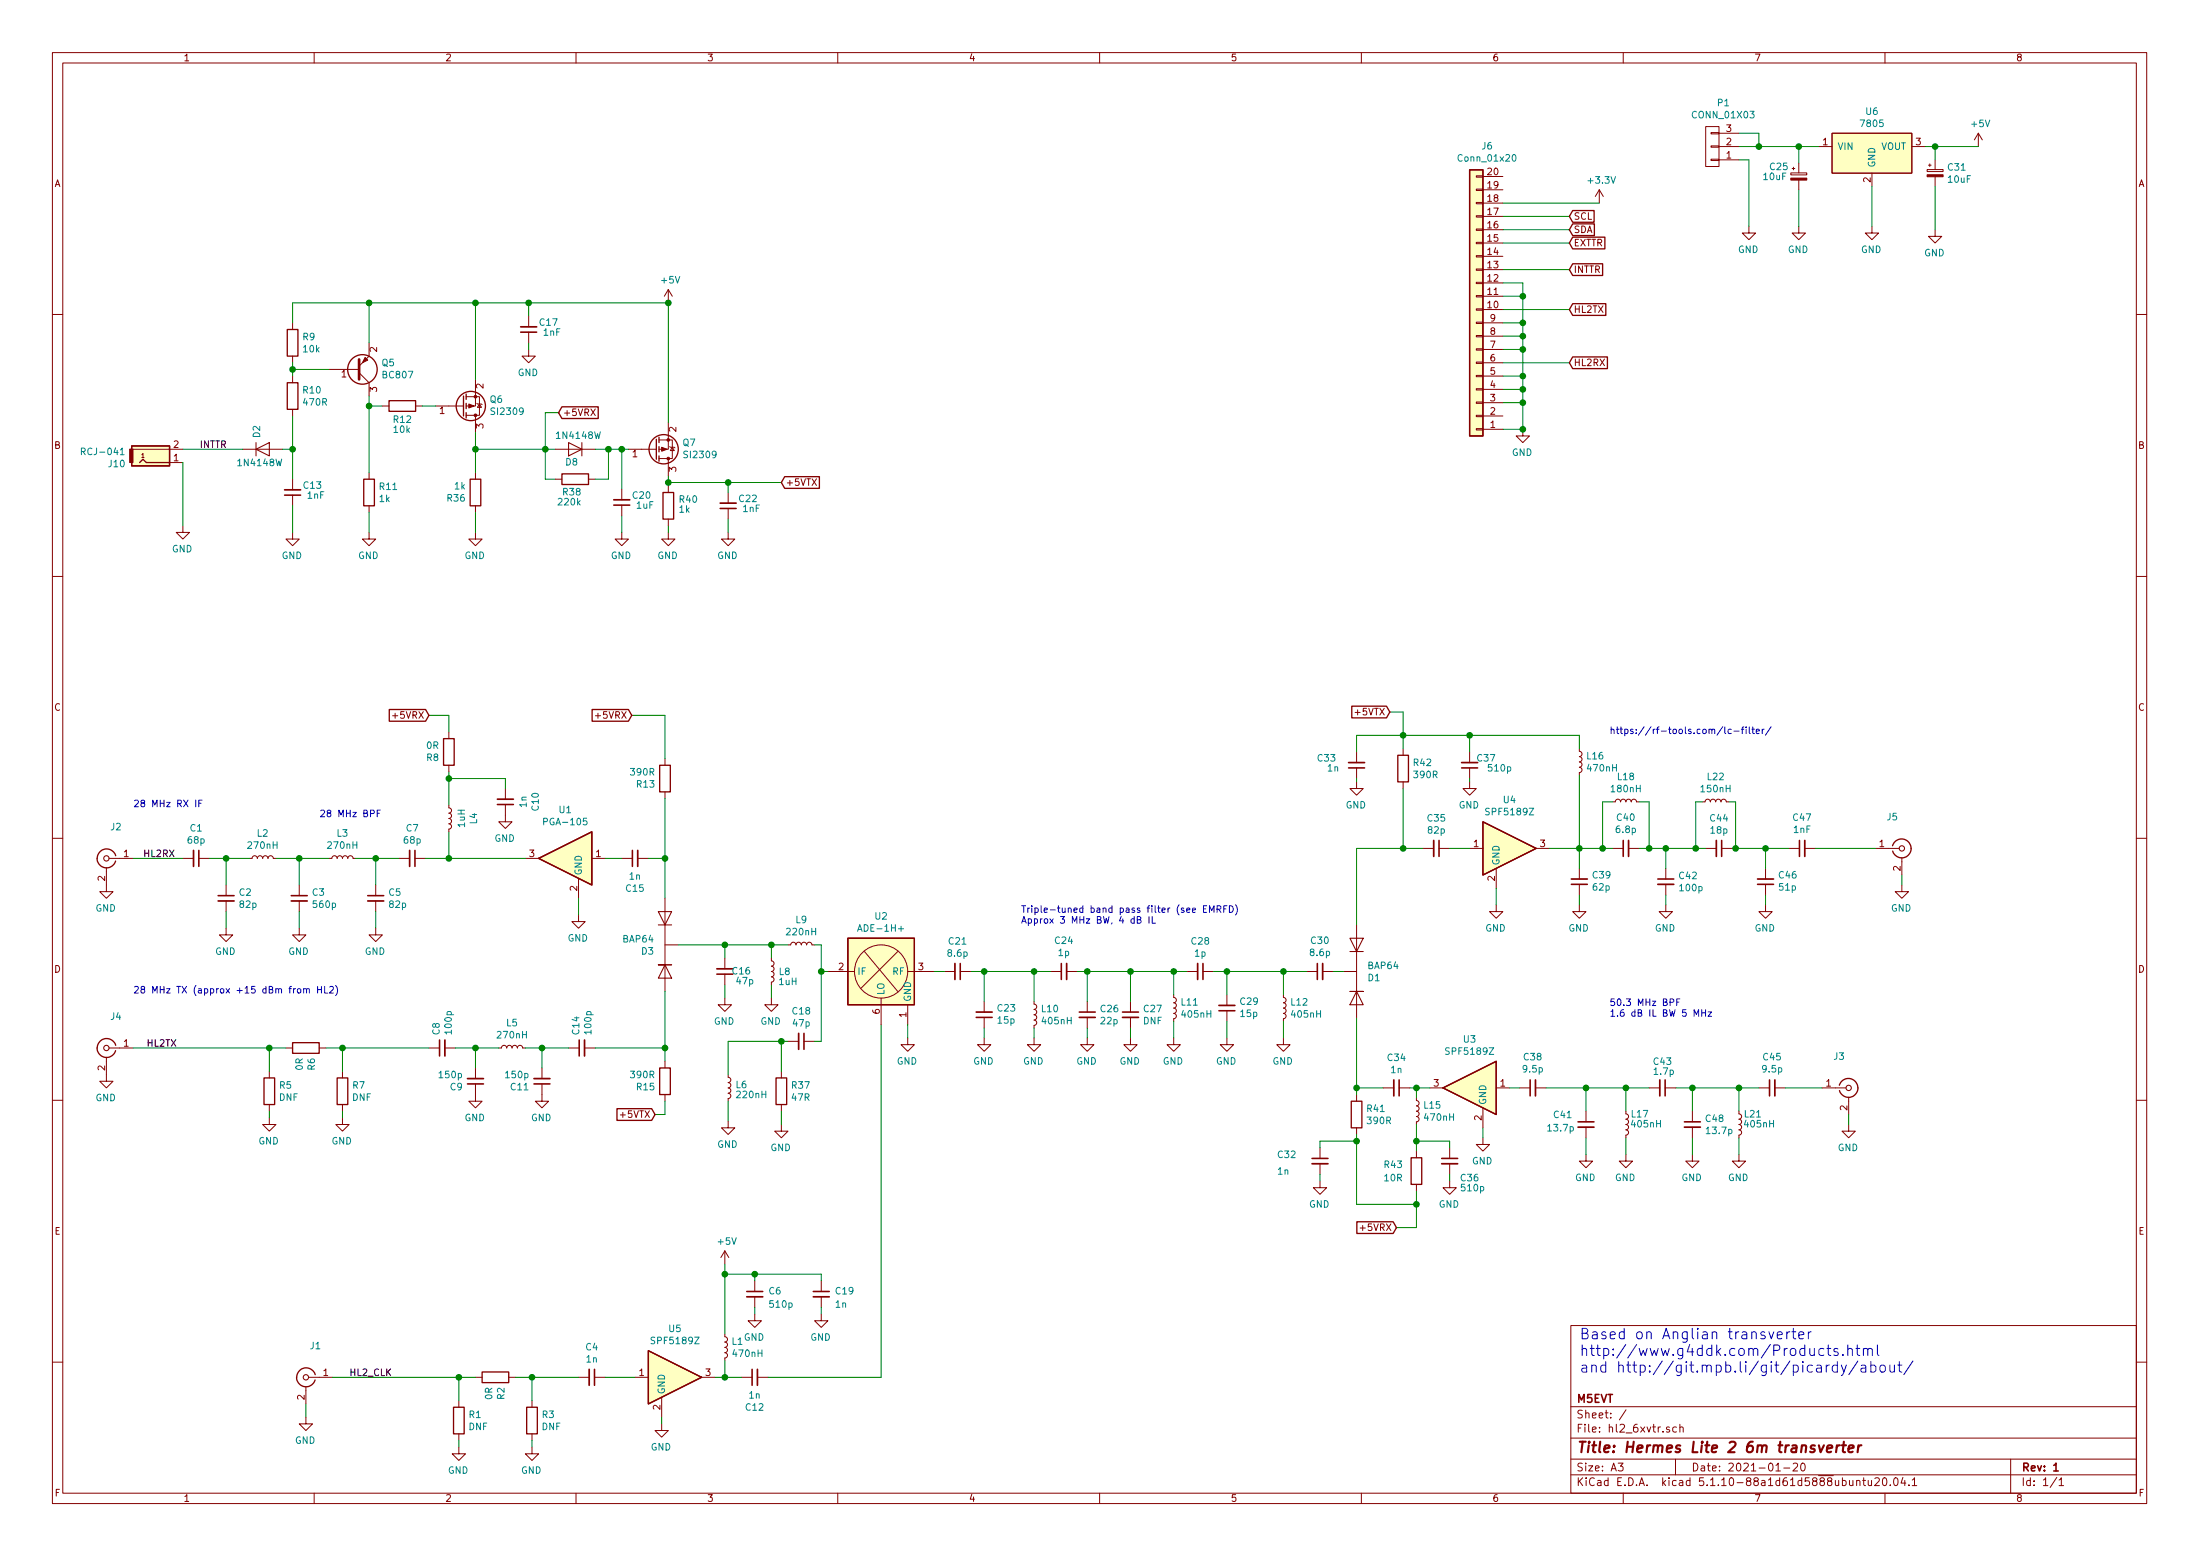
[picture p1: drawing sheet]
<svg xmlns="http://www.w3.org/2000/svg" width="420mm" height="297mm" viewBox="0 0 420 297" stroke-linecap="round" stroke-linejoin="round" font-family="sans-serif">
<g fill="none" stroke="#840000" stroke-width=".19">
<path d="M10 10h400v277h-400zM12 12h396v273.1h-396zM60 10v2M110 10v2M160 10v2M210 10v2M260 10v2M310 10v2M360 10v2M281.9 33.6h1.3v.2h-1.3zM281.9 36.1h1.3v.3h-1.3zM281.9 38.6h1.3v.3h-1.3z"/>
<path d="M283.2 38.8h3.8M283.2 36.2h3.8M283.2 33.7h3.8M305.4 36.2l-.7 1.3M305.4 36.2v2.6M305.4 36.2l.8 1.3M325.8 24.2h2.5v7.6h-2.5zM326.8 25.3h1.5v.3h-1.5zM326.8 27.8h1.5v.3h-1.5zM326.8 30.4h1.5v.2h-1.5zM328.3 28h3.8M328.3 30.5h3.8"/>
<path d="M328.3 25.4h3.8M342 33h3.1v.4h-3.1zM342.3 32.2h.5M342.5 31.9v.5M343.5 31.2v1.8M343.5 34.4v1.8M347.3 28h2.6M349.9 25.4h15.2v7.7h-15.2zM357.5 33.1v2.5M365.1 28h2.6M368 32.4h3.1v.4h-3.1zM368.3 31.5h.5"/>
<path d="M368.6 31.3v.5M369.6 30.5v1.9M369.6 33.7v1.9M377.8 25.4l-.7 1.3M377.8 25.4v2.6M377.8 25.4l.8 1.3M127.6 55.3l-.7 1.3M127.6 55.3v2.5M127.6 55.3l.8 1.3M281.9 41.2h1.3v.2h-1.3zM281.9 43.7h1.3v.3h-1.3zM281.9 46.3h1.3v.2h-1.3z"/>
<path d="M281.9 48.8h1.3v.3h-1.3zM281.9 51.3h1.3v.3h-1.3zM281.9 53.9h1.3v.2h-1.3zM281.9 56.4h1.3v.3h-1.3zM281.9 59h1.3v.2h-1.3zM283.2 59.1h3.8M283.2 56.6h3.8M283.2 54h3.8M283.2 51.5h3.8M283.2 48.9h3.8M283.2 46.4h3.8M283.2 43.9h3.8"/>
<path d="M283.2 41.3h3.8M334 43.2v1.3h-1.3l1.3 1.3 1.3-1.3h-1.3M343.5 43.2v1.3h-1.2l1.2 1.3 1.3-1.3h-1.3M357.5 43.2v1.3h-1.3l1.3 1.3 1.3-1.3h-1.3M369.6 43.9v1.2h-1.3l1.3 1.3 1.2-1.3h-1.2M10 60h2M55.9 61.6v1.3M55.9 68v1.3M55.9 71.8v1.3M55.9 78.1v1.3M62.9 70.5h5.7M68.6 71.2l1.9 1.9v2.5"/>
<path d="M70.5 65.4v2.6l-1.9 1.9M73 77.5h1.3M79.4 77.5h1.2M83.2 77.5h5.3M89 75.7h2.6v3.6h-2.6M90.8 72.4v5.1h-1.8M90.8 79.3v3.3M91.1 77l1 .3M91.6 77.1l.3 .7h-.7zM101 66.7v1.3h-1.3l1.3 1.3 1.2-1.3h-1.2M101 60.4v2M101 63.4v2"/>
<path d="M281.9 61.5h1.3v.3h-1.3zM281.9 64h1.3v.3h-1.3zM281.9 66.6h1.3v.2h-1.3zM281.9 69.1h1.3v.3h-1.3zM281.9 71.7h1.3v.2h-1.3zM281.9 74.2h1.3v.3h-1.3zM281.9 76.7h1.3v.3h-1.3zM281.9 79.3h1.3v.2h-1.3zM283.2 79.4h3.8M283.2 76.9h3.8M283.2 74.3h3.8M283.2 71.8h3.8"/>
<path d="M283.2 69.3h3.8M283.2 66.7h3.8M283.2 64.2h3.8M283.2 61.6h3.8M408 60h2M24.8 85.8h10.1M32.4 88.3h2.5M46.4 85.8h7.6M55.9 91.5v2M55.9 94.5v2.1M70.5 90.2v1.3M70.5 96.6v1.2"/>
<path d="M90.8 90.2v1.3M90.8 96.6v1.2M106 85.8h7.7M106 91.5h1.3M112.4 91.5h1.3M118.7 93.4v2M118.7 96.4v2.1M120 85.8h5.3M125.9 84h2.5v3.5h-2.5M127.6 80.7v5.1h-1.7M127.6 87.5v3.3M127.6 92.7v1.3"/>
<path d="M127.6 99.1v1.3M127.9 85.3l1 .2M128.4 85.4l.4 .6h-.8zM139.1 94v2M139.1 97.1v2M281.9 81.8h1.3v.3h-1.3zM283.2 82h3.8M290.8 82v1.2h-1.2l1.2 1.3 1.3-1.3h-1.3M10 110h2M34.9 100.4v1.2h-1.2l1.2 1.3 1.3-1.3h-1.3M55.9 101.6v1.3h-1.3l1.3 1.3 1.2-1.3h-1.2M70.5 101.6v1.3h-1.3l1.3 1.3 1.3-1.3h-1.3"/>
<path d="M90.8 101.6v1.3h-1.3l1.3 1.3 1.3-1.3h-1.3M118.7 101.6v1.3h-1.2l1.2 1.3 1.3-1.3h-1.3M127.6 101.6v1.3h-1.2l1.2 1.3 1.3-1.3h-1.3M139.1 101.6v1.3h-1.3l1.3 1.3 1.2-1.3h-1.2M408 110h2M85.7 139.7v1.3M85.7 153.7v.5l.4 .1 .1 .3-.1 .5-.4 .1 .4 .2 .1 .2-.1 .5-.4 .1 .4 .2 .1 .3-.1 .4-.4 .2 .4 .1 .1 .3-.1 .4-.4 .2v.5M85.7 146.1v1.3M96.5 153.6v3.3h-1.3l1.3 1.3 1.3-1.3h-1.3M96.5 150.5v2.1M127 144.8v1.3M127 151.2v1.2"/>
<path d="M259.1 149.3v1.2h-1.3l1.3 1.3 1.2-1.3h-1.2M259.1 143.5v2.1M259.1 146.6v2M268 142.9v1.3M268 149.3v1.2M280.7 149.3v1.2h-1.3l1.3 1.3 1.2-1.3h-1.2M280.7 143.5v2.1M280.7 146.6v2M301.6 142.9v.5l.4 .1 .1 .3-.1 .5-.4 .1 .4 .2 .1 .2-.1 .5-.4 .2 .4 .1 .1 .3-.1 .4-.4 .2 .4 .1 .1 .3-.1 .4-.4 .2v.5M308 153.1h.5l.1-.4 .3-.1 .4 .1 .2 .4 .1-.4 .3-.1 .4 .1 .2 .4 .1-.4 .3-.1 .5 .1 .1 .4 .2-.4 .2-.1 .5 .1 .1 .4h.6M325.1 153.1h.5l.2-.4 .2-.1 .5 .1 .1 .4 .2-.4 .3-.1 .4 .1 .2 .4 .1-.4 .3-.1 .4 .1 .2 .4 .1-.4 .3-.1 .4 .1 .2 .4h.5M10 160h2"/>
<path d="M20.3 165.6v4.6h-1.3l1.3 1.3 1.3-1.3h-1.3M20.8 163.9h4.6M34.9 163.9h2.1M38 163.9h2M43.2 177.2v1.3h-1.3l1.3 1.2 1.2-1.2h-1.2M43.2 168.9v2.1M43.2 172v2M47.6 163.9h.5l.2-.4 .2-.1 .5 .1 .1 .4 .2-.4 .3-.1 .4 .1 .2 .4 .1-.4 .3-.1 .4 .1 .2 .4 .1-.4 .3-.1 .4 .1 .2 .4h.5M57.1 177.2v1.3h-1.2l1.2 1.2 1.3-1.2h-1.3M57.1 168.9v2.1M57.1 172v2M62.9 163.9h.5l.1-.4 .3-.1 .4 .1 .2 .4 .1-.4 .3-.1 .4 .1 .2 .4 .1-.4 .3-.1 .4 .1 .2 .4 .1-.4 .3-.1 .5 .1 .1 .4h.5"/>
<path d="M71.8 177.2v1.3h-1.3l1.3 1.2 1.2-1.2h-1.2M71.8 168.9v2.1M71.8 172v2M76.2 163.9h2M79.2 163.9h2.1M100.3 163.9h2.6M110.5 174.7v1.2h-1.3l1.3 1.3 1.3-1.3h-1.3M110.5 167.7v3.8M113 163.9h2.6M118.7 163.9h2.1M121.8 163.9h2M127 171.5v12.7h-1.3h2.6"/>
<path d="M259.1 176.6v12.7h1.2h-2.5M271.8 162h2M274.8 162h2.1M280.7 162h2.5M285.7 172.8v1.2h-1.2l1.2 1.3 1.3-1.3h-1.3M285.7 165.8v3.8M293.4 162h2.5M301.6 172.8v1.2h-1.2l1.2 1.3 1.3-1.3h-1.3M301.6 165.8v2M301.6 168.8v2.1M308 162h2M311 162h2.1"/>
<path d="M318.1 172.8v1.2h-1.2l1.2 1.3 1.3-1.3h-1.3M318.1 165.8v2M318.1 168.8v2.1M325.8 162h2M328.8 162h2M337.2 172.8v1.2h-1.3l1.3 1.3 1.3-1.3h-1.3M337.2 165.8v2M337.2 168.8v2.1M341.6 162h2.1M344.7 162h2M358.1 162h4.6M363.2 168.9v1.3h-1.3l1.3 1.3 1.3-1.3h-1.3"/>
<path d="M363.2 163.7v3.3M408 160h2M127 184.2v5.1M127 180.4h2.5M138.4 190.5v1.3h-1.2l1.2 1.3 1.3-1.3h-1.3M138.4 182.9v2M138.4 186v2M147.3 182.9v.5l.4 .2 .1 .2-.1 .5-.4 .1 .4 .2 .1 .2-.1 .5-.4 .2 .4 .1 .1 .3-.1 .4-.4 .2 .4 .1 .1 .3-.1 .4-.4 .2v.5M147.3 190.5v1.3h-1.3l1.3 1.3 1.3-1.3h-1.3M150.5 180.4h.5l.1-.4 .3-.1 .4 .1 .2 .4 .1-.4 .3-.1 .5 .1 .1 .4 .2-.4 .2-.1 .5 .1 .2 .4 .1-.4 .3-.1 .4 .1 .2 .4h.5M150.5 198.8h2M153.5 198.8h2.1"/>
<path d="M158.1 185.5h5.1M165.1 181.6l6.3 7.7M168.3 190.5v5.1M171.4 181.6l-6.9 7M173.4 198.2v1.2h-1.3l1.3 1.3 1.2-1.3h-1.2M173.4 185.5h5M173.4 191.8v3.8M180.3 185.5h2.1M183.4 185.5h2M188 198.2v1.2h-1.3l1.3 1.3 1.2-1.3h-1.2M188 191.2v2M188 194.2v2.1"/>
<path d="M197.5 191.2v.5l.3 .1 .2 .3-.1 .4-.4 .2 .3 .1 .2 .3-.1 .4-.4 .2 .3 .1 .2 .3-.1 .4-.4 .2 .3 .2 .2 .2-.1 .5-.4 .1v.6M197.5 198.2v1.2h-1.3l1.3 1.3 1.3-1.3h-1.3M200.7 185.5h2M203.7 185.5h2M207.6 198.2v1.2h-1.2l1.2 1.3 1.3-1.3h-1.3M207.6 191.2v2M207.6 194.2v2.1M215.9 198.2v1.2h-1.3l1.3 1.3 1.3-1.3h-1.3M215.9 191.2v2M215.9 194.2v2.1M224.2 198.2v1.2h-1.3l1.3 1.3 1.2-1.3h-1.2M224.2 189.9v.5l.3 .1 .2 .3-.2 .4-.3 .2 .3 .2 .2 .2-.2 .5-.3 .1 .3 .2 .2 .2-.2 .5-.3 .2 .3 .1 .2 .3-.2 .4-.3 .2v.5"/>
<path d="M226.7 185.5h2M229.7 185.5h2.1M234.3 198.2v1.2h-1.3l1.3 1.3 1.3-1.3h-1.3M234.3 189.9v2M234.3 192.9v2.1M245.1 189.9v.5l.3 .1 .2 .3-.1 .4-.4 .2 .3 .2 .2 .2-.1 .5-.4 .1 .3 .2 .2 .2-.1 .5-.4 .2 .3 .1 .2 .3-.1 .4-.4 .2v.5M245.1 198.2v1.2h-1.3l1.3 1.3 1.3-1.3h-1.3M249.6 185.5h2M252.6 185.5h2M256.5 185.5h2.6M259.1 189.3v5M10 210h2"/>
<path d="M20.3 201.8v4.6h-1.3l1.3 1.3 1.3-1.3h-1.3M20.8 200.1h4.6M51.4 213.4v1.3h-1.2l1.2 1.2 1.3-1.2h-1.3M51.4 204.5v1.3M51.4 210.9v1.2M54.6 200.1h1.3M61 200.1h1.2M65.4 213.4v1.3h-1.3l1.3 1.2 1.3-1.2h-1.3M65.4 204.5v1.3M65.4 210.9v1.2M81.9 200.1h2M85 200.1h2"/>
<path d="M90.8 206.9v3.3h-1.3l1.3 1.3 1.3-1.3h-1.3M90.8 203.9v2M95.2 200.1h.6l.1-.4 .3-.1 .4 .1 .2 .4 .1-.4 .3-.1 .4 .1 .2 .4 .1-.4 .3-.1 .4 .1 .2 .4 .1-.4 .3-.1 .4 .1 .2 .4h.5M103.5 206.9v3.3h-1.3l1.3 1.3 1.3-1.3h-1.3M103.5 203.9v2M108.6 200.1h2M111.6 200.1h2.1M127 202.6v1.3M127 209v1.2M139.1 205.1v.5l.3 .2 .2 .3-.2 .4-.3 .2 .3 .1 .2 .3-.2 .4-.3 .2 .3 .1 .2 .3-.2 .4-.3 .2 .3 .1 .2 .3-.2 .4-.3 .2v.5M139.1 214v1.3h-1.3l1.3 1.3 1.2-1.3h-1.2M149.2 214.7v1.2h-1.2l1.2 1.3 1.3-1.3h-1.3"/>
<path d="M149.2 204.5v1.3M149.2 210.9v1.2M252.1 219.1v2M259.1 209v1.2M259.1 215.3v1.3M264.2 207.7h2M267.2 207.7h2M270.5 209.6v.5l.3 .1 .2 .3-.1 .4-.4 .2 .3 .1 .2 .3-.1 .4-.4 .2 .3 .2 .2 .2-.1 .5-.4 .1 .3 .2 .2 .2-.1 .5-.4 .2v.5M270.5 219.7v1.3M273 207.7h2.6M276.9 219.1v2M283.2 217.2v1.3h-1.3l1.3 1.2 1.3-1.2h-1.3"/>
<path d="M283.2 211.5v3.8M285.7 207.7h2.6M290.2 207.7h2M293.2 207.7h2.1M302.9 212.1v2.1M302.9 215.2v2M310.5 212.1v.5l.3 .2 .2 .2-.1 .5-.4 .2 .3 .1 .2 .3-.1 .4-.4 .2 .3 .1 .2 .3-.1 .4-.4 .2 .3 .1 .2 .3-.1 .4-.4 .2v.5M315 207.7h2M318 207.7h2M323.2 212.1v2.1M323.2 215.2v2M332.1 212.1v.5l.3 .2 .2 .2-.1 .5-.4 .2 .3 .1 .2 .3-.1 .4-.4 .2 .3 .1 .2 .3-.1 .4-.4 .2 .3 .1 .2 .3-.1 .4-.4 .2v.5"/>
<path d="M335.9 207.7h2M339 207.7h2M348 207.7h4.6M353.1 214.7v1.2h-1.3l1.3 1.3 1.2-1.3h-1.2M353.1 209.5v3.3M408 210h2M138.4 238.8v2.5M138.4 238.8l-.7 1.3M138.4 238.8l.8 1.3M252.1 225.5v1.2h-1.3l1.3 1.3 1.3-1.3h-1.3M252.1 222.2v2M270.5 226.1v1.3"/>
<path d="M276.9 225.5v1.2h-1.3l1.3 1.3 1.2-1.3h-1.2M276.9 222.2v2M302.9 220.4v1.3h-1.3l1.3 1.2 1.3-1.2h-1.3M310.5 220.4v1.3h-1.3l1.3 1.2 1.3-1.2h-1.3M323.2 220.4v1.3h-1.3l1.3 1.2 1.3-1.2h-1.3M332.1 220.4v1.3h-1.3l1.3 1.2 1.3-1.2h-1.3M138.4 254.7v.5l.4 .1 .1 .3-.1 .4-.4 .2 .4 .1 .1 .3-.1 .4-.4 .2 .4 .1 .1 .3-.1 .4-.4 .2 .4 .2 .1 .2-.1 .5-.4 .1v.6M144.1 250.9v1.2h-1.2l1.2 1.3 1.3-1.3h-1.3M144.1 244.5v2M144.1 247.6v2M156.8 250.9v1.2h-1.2l1.2 1.3 1.3-1.3h-1.3M156.8 244.5v2"/>
<path d="M156.8 247.6v2M300 253h108v32.1h-108zM10 260h2M58.4 270.5v1.3h-1.3l1.3 1.3 1.3-1.3h-1.3M58.4 264.7v3.3M58.9 262.9h4.6M87.6 276.3v1.2h-1.2l1.2 1.3 1.3-1.3h-1.3M87.6 267.4v1.2M87.6 273.7v1.3M90.8 262.9h1.3M97.2 262.9h1.2M101.6 276.3v1.2h-1.3l1.3 1.3 1.3-1.3h-1.3"/>
<path d="M101.6 267.4v1.2M101.6 273.7v1.3M110.5 262.9h2M113.5 262.9h2.1M121.3 262.9h2.5M126.4 271.8v1.3h-1.3l1.3 1.3 1.2-1.3h-1.2M126.4 266.7v3.8M134 262.9h2.5M141.6 262.9h2M144.7 262.9h2M300 278.5h108M300 274.5h108"/>
<path d="M300 268.5h108M309 279.3h1l-.5 .6 .4 .1v.7l-.2 .1-.7-.1M310.5 269.1l-1.2 2M318.8 272.5l-.3-.1-.2 .2v.2l.5 .2v.3h-.5M320 278.5v3M320.2 272.5l-.4-.1-.3 .3v.6l.3 .1 .4-.1M320.8 272.5l.2-.1 .4 .1 .1 .9M320.8 271.9v1.5M342.5 279.5l.5-.2 .3 .2v.2l-.9 1.1h.9M344.1 279.4l.1-.1a.8 .8 0 0 1 .6 .8 .8 .8 0 0 1-.6 .7 1 1 0 0 1-.1-1.4zM384 278.5v6.6M408 260h2"/>
<path d="M60 285.1v1.9M110 285.1v1.9M160 285.1v1.9M210 285.1v1.9M260 285.1v1.9M300 281.5h108M310 285.1v1.9M339.2 280.8h.8M340.7 280.2h1.1M354.6 282.7l.2-.1 .3 .1 .1 .9M354.6 282.6v1M355.7 282.6h.6"/>
<path d="M355.9 282.1v1.3l.4 .2M356.8 282.6l.1 .9 .3 .1 .2-.1M357.4 282.6v1M358.1 282.3l.5-.2 .3 .4-.9 1.1h.9M359.6 282.3l.3-.2a.86 .86 0 0 1 .1 1.5l-.4-.3-.1-.6zM360 285.1v1.9M361 283.5v.1M361.8 282.3l.3-.2a.94 .94 0 0 1 0 1.5 .82 .82 0 0 1-.3-1.3zM363.4 282l-.3 1.1h.9M363.8 282.6v1M364.6 283.5v.1M365.2 282.5l.4-.4v1.5"/>
<path d="M365.2 283.6h.9M392.8 282l-1.3 2M393.2 282.5l.5-.4v1.5M393.2 283.6h.9"/>
<circle cx="168.3" cy="185.5" r="5.1"/>
</g>
<g fill="none" stroke="#840000" stroke-width=".3">
<path d="M99.4 63.4h3.1M54.4 94.5h3M117.2 96.4h3.1M137.5 97.1h3.1M95 153.6h3M257.6 146.6h3M279.1 146.6h3.1M38 162.3v3.1M41.7 171h3M55.6 171h3.1M70.2 171h3.1M79.2 162.3v3.1"/>
<path d="M120.8 162.3v3.1M274.8 160.4v3.1M300.1 168.8h3M310 160.4v3.1M316.6 167.8h3.1M328.8 160.4v3.1M335.7 168.8h3M343.7 160.4v3.1M83.9 198.5v3.1M110.6 198.5v3.1M136.9 186h3.1M153.5 197.3v3"/>
<path d="M183.4 183.9v3.1M186.4 194.2h3.1M202.7 183.9v3.1M206.1 193.2h3.1M214.4 193.2h3M229.7 183.9v3.1M232.8 192.9h3M251.6 183.9v3.1M89.3 206.9h3M102 206.9h3M267.2 206.2v3M292.2 206.2v3"/>
<path d="M301.4 214.2h3M318 206.2v3M321.7 214.2h3M337.9 206.2v3M250.6 221.1h3M275.3 221.1h3.1M142.6 246.5h3.1M155.3 246.5h3.1M113.5 261.4v3.1M143.6 261.4v3.1M392.2 279.7l.5-.4v1.5M392.2 280.8h.9"/>
</g>
<path d="M347.4 275.9l.3 1.3 .6-1.3M348.9 276.6l1-.2v-.4l-.6-.1-.3 .3-.1 .9 .2 .1 .6-.1M350.8 275.9l-.2 1.3M351.4 275.9l-.4 .1-.2 .3M351.8 275.9h.8M352.1 275.2l-.2 1.7 .1 .2 .4 .1M353 276.6l1-.2v-.4l-.6-.1-.3 .3v.9l.1 .1 .6-.1M354.9 275.9l-.1 1.3M355.5 275.9l-.4 .1-.2 .3" fill="none" stroke="#840000" stroke-width=".41"/>
<g fill="none" stroke="#840000" stroke-width=".33">
<path d="M99.4 62.4h3.1M54.4 93.5h3M117.2 95.4h3.1M137.5 96h3.1M95 152.6h3M257.6 145.6h3M279.1 145.6h3.1M37 162.3v3.1M41.7 172h3M55.6 172h3.1M70.2 172h3.1M78.2 162.3v3.1"/>
<path d="M121.8 162.3v3.1M273.8 160.4v3.1M300.1 167.8h3M311 160.4v3.1M316.6 168.8h3.1M327.8 160.4v3.1M335.7 167.8h3M344.7 160.4v3.1M85 198.5v3.1M111.6 198.5v3.1M136.9 184.9h3.1M152.5 197.3v3"/>
<path d="M182.4 183.9v3.1M186.4 193.2h3.1M203.7 183.9v3.1M206.1 194.2h3.1M214.4 194.2h3M228.7 183.9v3.1M232.8 191.9h3M252.6 183.9v3.1M89.3 205.9h3M102 205.9h3M266.2 206.2v3M293.2 206.2v3"/>
<path d="M301.4 215.2h3M317 206.2v3M321.7 215.2h3M339 206.2v3M250.6 222.2h3M275.3 222.2h3.1M142.6 247.6h3.1M155.3 247.6h3.1M112.5 261.4v3.1M144.7 261.4v3.1"/>
</g>
<g fill="none" stroke="#840000" stroke-width=".25">
<path d="M280.7 32.4h2.5v50.8h-2.5zM300.4 40.2h4v2.2h-4l-.7-1.1zM300.4 45.3h6.1v2.2h-6.1l-.7-1.1zM300.4 58h6.3v2.2h-6.3l-.7-1.1zM300.4 50.4h5.7v2.2h-5.7l-.7-1.1zM300.4 42.7h4.1v2.3h-4.1l-.7-1.1zM54.9 62.9h2v5.1h-2zM54.9 73.1h2v5h-2zM74.3 76.5h5.1v2h-5.1zM88.5 75.6v3.8M89 75.2v1M89 77v1"/>
<path d="M89 78.8v1M107.3 77.7h6.9v2.2h-6.9l-.6-1.1zM300.4 68.1h6.6v2.3h-6.6l-.7-1.1zM25.1 85.1h7.3v3.8h-7.3zM26.7 88.3l.6-.6 .6 .6h4.5M69.5 91.5h2v5.1h-2zM89.8 91.5h2v5.1h-2zM107.3 90.5h5.1v2h-5.1zM125.3 83.9v3.8M125.9 83.5v1M125.9 85.3v1M125.9 87v1"/>
<path d="M126.6 94h2.1v5.1h-2.1zM149.9 91h6.6v2.2h-6.6l-.7-1.1zM74.3 135.4h7l.6 1.2-.6 1.1h-7zM113.1 135.4h6.9l.6 1.2-.6 1.1h-6.9zM258.2 134.8h6.6l.6 1.1-.6 1.1h-6.6zM84.7 141h2v5.1h-2zM126 146.1h2v5.1h-2zM267 144.2h2v5.1h-2zM283.2 156.9l10.2 5.1-10.2 5zM18.5 163.9a1.8 1.8 0 0 0 1.6 1.8 1.8 1.8 0 0 0 2-1.3M22.1 163.4a1.8 1.8 0 0 0-2-1.3 1.8 1.8 0 0 0-1.5 1.8M102.9 163.9l10.1-5.1v10.1z"/>
<path d="M161.9 179.1h12.7v12.7h-12.7zM361.4 161.5a1.8 1.8 0 0 1 2-1.3 1.8 1.8 0 0 1 1.6 1.8M365 162a1.8 1.8 0 0 1-1.5 1.8 1.8 1.8 0 0 1-2-1.3M22.1 199.6a1.8 1.8 0 0 0-2-1.3 1.8 1.8 0 0 0-1.5 1.8M55.9 199h5.1v2.1h-5.1zM18.5 200.1a1.8 1.8 0 0 0 1.6 1.7 1.8 1.8 0 0 0 2-1.2M50.4 205.8h2.1v5.1h-2.1zM64.4 205.8h2v5.1h-2zM117.8 211.6h6.7l.6 1.2-.6 1.1h-6.7zM126 203.9h2v5.1h-2zM148.2 205.8h2v5.1h-2zM258.1 210.2h2v5.1h-2z"/>
<path d="M275.6 207.7l10.1-5.1v10.2zM351.3 207.2a1.8 1.8 0 0 1 2-1.3 1.8 1.8 0 0 1 1.5 1.8M354.8 207.7a1.8 1.8 0 0 1-1.5 1.8 1.8 1.8 0 0 1-2-1.3M259.1 233.2h7l.6 1.2-.6 1.1h-7zM269.5 221h2v5.1h-2zM123.8 257.8l10.2 5.1-10.2 5.1zM56.6 262.9a1.8 1.8 0 0 0 1.6 1.8 1.8 1.8 0 0 0 2-1.3M60.2 262.4a1.8 1.8 0 0 0-2-1.3 1.8 1.8 0 0 0-1.5 1.8M86.6 268.6h2v5.1h-2zM92.1 261.9h5.1v2h-5.1zM100.6 268.6h2v5.1h-2z"/>
<circle cx="69.2" cy="70.5" r="2.82"/>
<circle cx="89.9" cy="77.5" r="2.79"/>
<circle cx="126.7" cy="85.8" r="2.79"/>
</g>
<g fill="none" stroke="#840000" stroke-width=".2">
<path d="M48.9 85.8l2.5-1.3v2.5zM48.9 84.5v2.5M108.6 84.5l2.5 1.3-2.5 1.2zM111.1 84.5v2.5M125.7 174h2.6l-1.3 2.6zM125.7 176.6h2.6M257.8 179.1h2.5l-1.2 2.5zM125.7 184.2h2.6M127 184.2l1.3 2.5h-2.6zM257.8 189.3h2.5M257.8 181.6h2.5M259.1 189.3l1.2 2.5h-2.5z"/>
<circle cx="20.3" cy="163.9" r=".51"/>
<circle cx="363.2" cy="162" r=".51"/>
<circle cx="20.3" cy="200.1" r=".51"/>
<circle cx="353.1" cy="207.7" r=".51"/>
<circle cx="58.4" cy="262.9" r=".51"/>
</g>
<g fill="#ffffc2" stroke="#ffffc2" stroke-width=".19">
<path d="M283.2 156.9l10.2 5.1-10.2 5z"/>
<path d="M25.1 85.1h7.3v3.8h-7.3z"/>
<path d="M102.9 163.9l10.1-5.1v10.1z"/>
<path d="M275.6 207.7l10.1-5.1v10.2z"/>
<path d="M349.9 25.4h15.2v7.7h-15.2z"/>
<path d="M280.7 32.4h2.5v50.8h-2.5z"/>
<path d="M123.8 257.8l10.2 5.1-10.2 5.1z"/>
<path d="M161.9 179.1h12.7v12.7h-12.7z"/>
</g>
<g fill="#840000" stroke="#840000" stroke-width=".19">
<path d="M89.5 77.1l1.1 .4-1.1 .4z"/>
<path d="M24.8 85.8h.6v2.5h-.6z"/>
<path d="M368 33.4h3.1v.3h-3.1z"/>
<path d="M342 34h3.1v.4h-3.1z"/>
<path d="M126.4 85.4l1 .4-1 .3z"/>
<path d="M69.7 68.2l.5 .5-1 .6z"/>
<circle cx="90.8" cy="75.7" r=".25"/>
<circle cx="90.8" cy="79.3" r=".25"/>
<circle cx="127.6" cy="84" r=".25"/>
<circle cx="127.6" cy="87.5" r=".25"/>
</g>
<path d="M288.9 29.6l.2-.1a.69 .69 0 0 1 .4 .6 .69 .69 0 0 1-.4 .7l-.3-.5zM15.5 86.2l.7-.1 .1-.1-.1-.3-.7-.2v1.3M23 85.9l.3-.4v1.3M23 86.8h.7M112 156.2h-.5l-.1 .6 .5-.1 .2 .2v.3l-.2 .3-.5-.2M163.8 177.8l.4-1.3 .4 1.3M171.6 177.3h1" fill="none" stroke="#008484" stroke-width=".19"/>
<path d="M68.6 68.6v3.8" fill="none" stroke="#840000" stroke-width=".51"/>
<g fill="none" stroke="#008400" stroke-width=".19">
<path d="M287 38.8h18.4M332.1 28h15.2M332.1 25.4h3.8v2.6M332.1 30.5h1.9v12.7M343.5 28v3.2M343.5 36.2v7M357.5 35.6v7.6M367.7 28h10.1M369.6 28v2.5M369.6 35.6v8.3M70.5 57.8v7.6M90.8 57.8v14.6"/>
<path d="M101 57.8v2.6M287 54h3.8v28h-3.8M287 43.9h12.7M287 41.3h12.7M287 51.5h12.7M287 59.1h12.7M287 46.4h12.7M287 56.6h3.8M55.9 61.6v-3.8h71.7v22.9M55.9 69.3v2.5M55.9 79.4v12.1M55.9 70.5h7"/>
<path d="M70.5 75.6v14.6M70.5 77.5h2.5M80.6 77.5h2.6M101 65.4v1.3M106.7 78.8h-2.6v12.7h1.9M287 71.8h3.8M287 74.3h3.8M287 76.9h3.8M287 69.3h12.7M287 61.6h3.8M287 64.2h3.8M287 66.7h3.8"/>
<path d="M34.9 85.8h11.5M34.9 88.3v12.1M54 85.8h1.9M55.9 96.6v5M70.5 97.8v3.8M90.8 85.8h15.2M90.8 82.6v7.6M90.8 97.8v3.8M113.7 85.8h6.3M116.2 85.8v5.7h-2.5M118.7 85.8v7.6M118.7 98.5v3.1"/>
<path d="M127.6 90.8v1.9M127.6 92.1h21.6M139.1 92.1v1.9M139.1 99.1v2.5M127.6 100.4v1.2M81.9 136.6h3.8v3.1M120.6 136.6h6.4v8.2M265.4 135.9h2.6v7M85.7 148.6h10.8v1.9M85.7 147.4v6.3M85.7 158.8v5.1M127 152.4v19.1"/>
<path d="M259.1 148.6v.7M268 150.5v11.5M280.7 140.4v3.1M280.7 148.6v.7M301.6 142.9v-2.5h-42.5v3.1M301.6 148v17.8M308 153.1h-1.9v8.9M313.1 153.1h1.9v8.9M325.1 153.1h-1.3v8.9M330.2 153.1h1.3v8.9M25.4 163.9h9.5M40 163.9h7.6"/>
<path d="M43.2 163.9v5M43.2 174v3.2M52.7 163.9h10.2M57.1 163.9v5M57.1 174v3.2M67.9 163.9h8.3M71.8 163.9v5M71.8 174v3.2M81.3 163.9h19M110.5 171.5v3.2M115.6 163.9h3.1M123.8 163.9h3.2"/>
<path d="M271.8 162h-12.7v14.6M276.9 162h3.8M285.7 169.6v3.2M295.9 162h12.1M301.6 170.9v1.9M313.1 162h12.7M318.1 162v3.8M318.1 170.9v1.9M330.8 162h10.8M337.2 162v3.8M337.2 170.9v1.9M346.7 162h11.4"/>
<path d="M363.2 167v1.9M127 189.3v13.3M129.5 180.4h21M138.4 180.4v2.5M138.4 188v2.5M147.3 180.4v2.5M147.3 188v2.5M149.2 198.8v5.7M150.5 198.8h-11.4v6.3M155.6 180.4h1.2v18.4h-1.2M156.8 185.5h1.3M168.3 195.6v67.3h-21.6"/>
<path d="M173.4 195.6v2.6M178.4 185.5h1.9M185.4 185.5h15.3M188 185.5v5.7M188 196.3v1.9M197.5 185.5v5.7M197.5 196.3v1.9M205.7 185.5h21M207.6 185.5v5.7M207.6 196.3v1.9M215.9 185.5v5.7M215.9 196.3v1.9"/>
<path d="M224.2 185.5v4.4M224.2 195v3.2M231.8 185.5h17.8M234.3 185.5v4.4M234.3 195v3.2M245.1 185.5v4.4M245.1 195v3.2M254.6 185.5h1.9M259.1 194.3v14.7M25.4 200.1h29.2M51.4 200.1v4.4M51.4 212.1v1.3"/>
<path d="M62.2 200.1h19.7M65.4 200.1v4.4M65.4 212.1v1.3M87 200.1h8.2M90.8 200.1v3.8M100.3 200.1h8.3M103.5 200.1v3.8M113.7 200.1h13.3M127 210.2v2.6h-1.9M139.1 210.2v3.8M149.2 212.1v2.6M259.1 207.7h5.1"/>
<path d="M259.1 216.6v13.3h11.4M259.1 217.8h-7v1.3M269.2 207.7h3.8M270.5 207.7v1.9M270.5 214.7v5M270.5 217.8h6.4v1.3M283.2 215.3v1.9M288.3 207.7h1.9M295.3 207.7h19.7M302.9 207.7v4.4M302.9 217.2v3.2M310.5 207.7v4.4"/>
<path d="M310.5 217.2v3.2M320 207.7h15.9M323.2 207.7v4.4M323.2 217.2v3.2M332.1 207.7v4.4M332.1 217.2v3.2M341 207.7h7M353.1 212.8v1.9M252.1 224.2v1.3M270.5 227.4v7h-3.8M276.9 224.2v1.3M138.4 241.3v13.4"/>
<path d="M138.4 259.8v3.1M138.4 243.2h18.4v1.3M144.1 243.2v1.3M144.1 249.6v1.3M156.8 249.6v1.3M58.4 268v2.5M63.5 262.9h27.3M87.6 262.9v4.5M87.6 275v1.3M98.4 262.9h12.1M101.6 262.9v4.5M101.6 275v1.3"/>
<path d="M115.6 262.9h5.7M126.4 270.5v1.3M136.5 262.9h5.1"/>
</g>
<g fill="none" stroke="#0000c2" stroke-width=".19">
<path d="M329 138.7l-1.1 1.6M329.4 138.8v1.1l.2 .1M330.6 139.3l-.3-.1-.3 .2 .1 .6h.5M331.2 139.6h.9M332.6 139.2h.4M333 138.8l-.3 .1v1.1M333.5 138.8v.1M333.5 139.2v.8M334.1 138.8v1.1l.2 .1M334.6 139.2h.5M334.7 138.8v1.1l.4 .1M335.4 139.6l.6-.1-.1-.2-.3-.1-.2 .2 .1 .6h.4"/>
<path d="M336.5 139.2v.8M336.9 139.2l-.4 .2M338.3 138.7l-1.1 1.6M37.4 152.7v1.3M38 153.4h.4M38.6 152.7h-.6v1.3M72 155.3h.5M72.6 154.6h-.6v1.3M217.2 175.6l.6-.1 .1-.2-.1-.2-.6-.1v1.2h.5l.2-.1v-.3l-.3-.2M219.4 175v1.2M220 175v1.2h.6M229.8 173.5h.5"/>
<path d="M230.5 172.9h-.7v1.3h.7M231 174.2v-1.3l.4 .9 .5-.9v1.3M232.4 173.6l.7-.1v-.5l-.7-.1v1.3M232.7 173.6l.5 .6M233.7 173.5h.4M234.3 172.9h-.6v1.3M234.8 172.9a.64 .64 0 0 1 .7 .6 .64 .64 0 0 1-.7 .7zM235.9 172.7a1.4 1.4 0 0 1 0 2M56.8 188.9l.2-.2 .4 .2 .1 .4-.2 .2-.3 .1-.2-.2zM58 188.9l.5-.1v.8M58 188.7v.9M58.5 188.9l.2-.2 .3 .1 .1 .8"/>
<path d="M60.7 188.3v1.3M60.7 188.9h.7M61.4 188.3v1.3M62 188.3v1.3h.6M63 188.4l.4-.1 .3 .4-.8 .9h.8M64.1 188.1a1.47 1.47 0 0 1 0 2M318.9 191.3h.7l.1-.2-.1-.3-.7-.1v1.3M320.2 191.3h.4M320.8 190.7h-.6v1.3M323.5 194v-1.3l.5 1 .4-1v1.3M325 192.7v1.3M325 193.4h.7"/>
<path d="M325.7 192.7v1.3M326.2 193.2h.7l-.7 .8h.7M337.8 254.2l.5 1.4 .5-1.4M339.4 254.9l1-.2-.1-.4-.6-.1-.3 .3 .1 1 .2 .1 .6-.1M341.2 254.2v1.4M341.8 254.2l-.4 .1-.2 .3M342.2 254.2h.8M342.5 253.6v1.7l.1 .2 .4 .1M343.5 254.9l1-.2-.1-.4-.6-.1-.3 .3 .1 1 .2 .1 .6-.1M345.4 254.2v1.4M345.9 254.2l-.4 .1-.1 .3M348.3 257.5l-.5-.1-.4 .4v.6l.1 .3 .3 .1 .5-.1"/>
<path d="M348.9 257.4h.8M349.2 256.8v1.7l.1 .2 .4 .1M350.9 259.9v2M351 257.5l-.2-.1-.5 .1v.5a.63 .63 0 0 1 .8 .5l-.3 .3-.6-.1M351.9 258.6l.1 .1-.1 .1v-.2v.2M352.9 257.6a.49 .49 0 0 1 .9 .1v1.1M352.9 256.8v2M354.4 257.4h.8M354.7 256.8v1.7l.1 .2 .4 .1M354.8 259.8l-1.7 2.6M355.9 257.6a.47 .47 0 0 1 .8 .1v1.1M355.9 257.4v1.4"/>
<path d="M356.7 257.7a.48 .48 0 0 1 .8-.2l.1 1.3M357.3 259.9v2M358.5 256.8v1.7l.3 .3M362.7 259.9v1.7l.1 .2 .4 .1M365.3 259.8l-1.7 2.6M348.8 260.6v1.3M349.4 260.6l-.4 .1-.2 .3M350.9 260.7l-.6-.1-.4 .4v.6l.2 .2 .2 .1 .6-.1M351.7 260.6l.4 1.3M352.6 260.6l-.7 1.8-.2 .2M355.5 260.7l.2-.1 .6 .1v1.2M356.3 261.1l-.6 .1a.39 .39 0 0 0-.3 .4 .39 .39 0 0 0 .3 .3l.6-.1"/>
<path d="M357.3 260.7l.6-.1 .4 .4v.6l-.2 .2-.2 .1-.6-.1M359.2 260.7a.54 .54 0 0 1 .9 .3v.6a.54 .54 0 0 1-.6 .4 .54 .54 0 0 1-.5-.4v-.6zM360.9 260.6l.1 1.2a.53 .53 0 0 0 .8-.1M361.8 260.6v1.3M362.5 260.6h.7"/>
</g>
<g fill="#008400" stroke="#008400" stroke-width=".25">
<circle cx="70.5" cy="57.8" r=".51"/>
<circle cx="268" cy="162" r=".51"/>
<circle cx="118.7" cy="85.8" r=".51"/>
<circle cx="156.8" cy="185.5" r=".51"/>
<circle cx="188" cy="185.5" r=".51"/>
<circle cx="290.8" cy="82" r=".51"/>
<circle cx="57.2" cy="163.9" r=".51"/>
<circle cx="103.5" cy="200.1" r=".51"/>
<circle cx="207.6" cy="185.5" r=".51"/>
<circle cx="335.9" cy="28" r=".51"/>
<circle cx="147.3" cy="180.4" r=".51"/>
<circle cx="127" cy="200.1" r=".51"/>
<circle cx="90.8" cy="200.1" r=".51"/>
<circle cx="65.4" cy="200.1" r=".51"/>
<circle cx="51.4" cy="200.1" r=".51"/>
<circle cx="234.3" cy="185.5" r=".51"/>
<circle cx="290.8" cy="56.6" r=".51"/>
<circle cx="90.8" cy="57.8" r=".51"/>
<circle cx="127.6" cy="57.8" r=".51"/>
<circle cx="85.7" cy="163.9" r=".51"/>
<circle cx="85.7" cy="148.6" r=".51"/>
<circle cx="343.5" cy="28" r=".51"/>
<circle cx="127" cy="163.9" r=".51"/>
<circle cx="139.1" cy="92.1" r=".51"/>
<circle cx="101" cy="57.8" r=".51"/>
<circle cx="369.6" cy="28" r=".51"/>
<circle cx="215.9" cy="185.5" r=".51"/>
<circle cx="259.1" cy="207.7" r=".51"/>
<circle cx="127.6" cy="92.1" r=".51"/>
<circle cx="71.8" cy="163.9" r=".51"/>
<circle cx="197.5" cy="185.5" r=".51"/>
<circle cx="149.2" cy="198.8" r=".51"/>
<circle cx="43.2" cy="163.9" r=".51"/>
<circle cx="245.1" cy="185.5" r=".51"/>
<circle cx="280.7" cy="140.4" r=".51"/>
<circle cx="87.6" cy="262.9" r=".51"/>
<circle cx="331.5" cy="162" r=".51"/>
<circle cx="259.1" cy="217.8" r=".51"/>
<circle cx="55.9" cy="70.5" r=".51"/>
<circle cx="302.9" cy="207.7" r=".51"/>
<circle cx="310.5" cy="207.7" r=".51"/>
<circle cx="323.8" cy="162" r=".51"/>
<circle cx="323.2" cy="207.7" r=".51"/>
<circle cx="101.6" cy="262.9" r=".51"/>
<circle cx="116.2" cy="85.8" r=".51"/>
<circle cx="318.1" cy="162" r=".51"/>
<circle cx="315" cy="162" r=".51"/>
<circle cx="90.8" cy="85.8" r=".51"/>
<circle cx="270.5" cy="217.8" r=".51"/>
<circle cx="306.1" cy="162" r=".51"/>
<circle cx="104.1" cy="85.8" r=".51"/>
<circle cx="138.4" cy="180.4" r=".51"/>
<circle cx="301.6" cy="162" r=".51"/>
<circle cx="55.9" cy="85.8" r=".51"/>
<circle cx="290.8" cy="61.6" r=".51"/>
<circle cx="144.1" cy="243.2" r=".51"/>
<circle cx="268" cy="140.4" r=".51"/>
<circle cx="290.8" cy="64.2" r=".51"/>
<circle cx="224.2" cy="185.5" r=".51"/>
<circle cx="138.4" cy="243.2" r=".51"/>
<circle cx="290.8" cy="66.7" r=".51"/>
<circle cx="70.5" cy="77.5" r=".51"/>
<circle cx="332.1" cy="207.7" r=".51"/>
<circle cx="290.8" cy="71.8" r=".51"/>
<circle cx="270.5" cy="229.9" r=".51"/>
<circle cx="270.5" cy="207.7" r=".51"/>
<circle cx="290.8" cy="74.3" r=".51"/>
<circle cx="138.4" cy="262.9" r=".51"/>
<circle cx="337.2" cy="162" r=".51"/>
<circle cx="290.8" cy="76.9" r=".51"/>
</g>
<g font-size="2.8" fill="#0000c2">
<text x="301.6" y="255.7">Based on Anglian transverter</text>
<text x="301.6" y="258.9">http://www.g4ddk.com/Products.html</text>
<text x="301.6" y="262">and http://git.mpb.li/git/picardy/about/</text>
</g>
<text font-size="2.8" fill="#840000" x="301" y="277.3">Title: Hermes Lite 2 6m transverter</text>
<g font-size="2.1" fill="#840000">
<text x="301" y="267.8">M5EVT</text>
<text x="301" y="273.5">File: hl2_6xvtr.sch</text>
<text x="301" y="270.8">Sheet: /</text>
<text x="301" y="280.9">Size: A3</text>
<text x="323" y="280.9">Date: 2021-01-20</text>
<text x="386" y="280.9">Rev: 1</text>
<text x="301" y="283.7">KiCad E.D.A. kicad 5.1.10-88a1d61d5888ubuntu20.04.1</text>
<text x="386" y="283.7">Id: 1/1</text>
</g>
<g font-size="1.8" fill="#840000">
<text x="35" y="11.7">1</text>
<text x="85" y="11.7">2</text>
<text x="135" y="11.7">3</text>
<text x="185" y="11.7">4</text>
<text x="235" y="11.7">5</text>
<text x="285" y="11.7">6</text>
<text x="335" y="11.7">7</text>
<text x="385" y="11.7">8</text>
<text x="329.7" y="27.7">2</text>
<text x="329.7" y="25.2">3</text>
<text x="348.1" y="27.7">1</text>
<text x="365.9" y="27.7">3</text>
<text x="10.4" y="35.7">A</text>
<text x="284.1" y="36">19</text>
<text x="284.1" y="33.4">20</text>
<text x="329.7" y="30.3">1</text>
<text x="357.3" y="34.8" transform="rotate(-90 357.3 34.8)">2</text>
<text x="408.4" y="35.7">A</text>
<text x="284.1" y="41.1">17</text>
<text x="284.1" y="38.5">18</text>
<text x="300.5" y="41.9">SCL</text>
<text x="284.1" y="46.1">15</text>
<text x="284.1" y="43.6">16</text>
<text x="300.5" y="47">EXTTR</text>
<text x="300.5" y="44.5">SDA</text>
<text x="284.1" y="53.8">12</text>
<text x="284.1" y="51.2">13</text>
<text x="284.1" y="48.7">14</text>
<text x="300.5" y="52.1">INTTR</text>
<text x="284.1" y="58.8">10</text>
<text x="284.1" y="56.3">11</text>
<text x="300.5" y="59.7">HL2TX</text>
<text x="284.6" y="63.9">8</text>
<text x="284.6" y="61.4">9</text>
<text x="72" y="67.2" transform="rotate(-90 72 67.2)">2</text>
<text x="284.6" y="71.5">5</text>
<text x="284.6" y="69">6</text>
<text x="284.6" y="66.5">7</text>
<text x="300.5" y="69.9">HL2RX</text>
<text x="65.2" y="72">1</text>
<text x="72" y="74.8" transform="rotate(-90 72 74.8)">3</text>
<text x="92.3" y="74.2" transform="rotate(-90 92.3 74.2)">2</text>
<text x="284.6" y="76.6">3</text>
<text x="284.6" y="74.1">4</text>
<text x="84" y="79">1</text>
<text x="92.3" y="81.8" transform="rotate(-90 92.3 81.8)">3</text>
<text x="107.5" y="79.4">+5VRX</text>
<text x="129.2" y="82.4" transform="rotate(-90 129.2 82.4)">2</text>
<text x="284.6" y="81.7">1</text>
<text x="284.6" y="79.2">2</text>
<text x="10.4" y="85.7">B</text>
<text x="33.2" y="88">1</text>
<text x="33.2" y="85.5">2</text>
<text x="120.8" y="87.3">1</text>
<text x="408.4" y="85.7">B</text>
<text x="129.2" y="90.1" transform="rotate(-90 129.2 90.1)">3</text>
<text x="150" y="92.7">+5VTX</text>
<text x="10.4" y="135.7">C</text>
<text x="75.5" y="137.2">+5VRX</text>
<text x="114.2" y="137.2">+5VRX</text>
<text x="259.2" y="136.6">+5VTX</text>
<text x="408.4" y="135.7">C</text>
<text x="281.5" y="161.7">1</text>
<text x="294.2" y="161.7">3</text>
<text x="358.9" y="161.7">1</text>
<text x="23.6" y="163.6">1</text>
<text x="101.1" y="163.6">3</text>
<text x="113.8" y="163.6">1</text>
<text x="363" y="166.3" transform="rotate(-90 363 166.3)">2</text>
<text x="20.1" y="168.2" transform="rotate(-90 20.1 168.2)">2</text>
<text x="110.2" y="170.1" transform="rotate(-90 110.2 170.1)">2</text>
<text x="285.5" y="168.2" transform="rotate(-90 285.5 168.2)">2</text>
<text x="10.4" y="185.7">D</text>
<text x="160.2" y="185.2">2</text>
<text x="175.4" y="185.2">3</text>
<text x="408.4" y="185.7">D</text>
<text x="168" y="193.6" transform="rotate(-90 168 193.6)">6</text>
<text x="173.1" y="194.2" transform="rotate(-90 173.1 194.2)">1</text>
<text x="23.6" y="199.8">1</text>
<text x="20.1" y="204.4" transform="rotate(-90 20.1 204.4)">2</text>
<text x="273.8" y="207.4">3</text>
<text x="286.5" y="207.4">1</text>
<text x="348.8" y="207.4">1</text>
<text x="118.8" y="213.4">+5VTX</text>
<text x="283" y="213.9" transform="rotate(-90 283 213.9)">2</text>
<text x="352.8" y="212" transform="rotate(-90 352.8 212)">2</text>
<text x="10.4" y="235.7">E</text>
<text x="260.2" y="235">+5VRX</text>
<text x="408.4" y="235.7">E</text>
<text x="61.7" y="262.7">1</text>
<text x="122.1" y="262.7">1</text>
<text x="134.8" y="262.7">3</text>
<text x="58.2" y="267.2" transform="rotate(-90 58.2 267.2)">2</text>
<text x="126.1" y="269.1" transform="rotate(-90 126.1 269.1)">2</text>
<text x="10.5" y="285.7">F</text>
<text x="35" y="286.7">1</text>
<text x="85" y="286.7">2</text>
<text x="135" y="286.7">3</text>
<text x="185" y="286.7">4</text>
<text x="235" y="286.7">5</text>
<text x="285" y="286.7">6</text>
<text x="335" y="286.7">7</text>
<text x="385" y="286.7">8</text>
<text x="408.5" y="285.7">F</text>
</g>
<g font-size="1.8" fill="#008484">
<text x="323.5" y="22.6">CONN_01X03</text>
<text x="328.1" y="20.3">P1</text>
<text x="356.4" y="21.9">U6</text>
<text x="283.1" y="28.5">J6</text>
<text x="350.9" y="28.6">VIN</text>
<text x="355.5" y="24.2">7805</text>
<text x="359.2" y="28.6">VOUT</text>
<text x="376.6" y="24.3">+5V</text>
<text x="278.8" y="30.8">Conn_01x20</text>
<text x="303.5" y="35.1">+3.3V</text>
<text x="336.9" y="34.4">10uF</text>
<text x="338.1" y="32.5">C25</text>
<text x="358.1" y="32" transform="rotate(-90 358.1 32)">GND</text>
<text x="372.1" y="32.6">C31</text>
<text x="372.1" y="34.9">10uF</text>
<text x="331.9" y="48.3">GND</text>
<text x="341.5" y="48.3">GND</text>
<text x="355.4" y="48.3">GND</text>
<text x="367.5" y="48.9">GND</text>
<text x="126.4" y="54.1">+5V</text>
<text x="57.9" y="65">R9</text>
<text x="103.1" y="62.2">C17</text>
<text x="103.8" y="64.1">1nF</text>
<text x="58" y="67.3">10k</text>
<text x="73" y="69.9">Q5</text>
<text x="98.9" y="71.8">GND</text>
<text x="57.9" y="75.1">R10</text>
<text x="58.1" y="77.4">470R</text>
<text x="73.2" y="72.2">BC807</text>
<text x="93.6" y="76.9">Q6</text>
<text x="49.7" y="83.5" transform="rotate(-90 49.7 83.5)">D2</text>
<text x="75.2" y="80.7">R12</text>
<text x="75.3" y="82.6">10k</text>
<text x="94.1" y="79.2">SI2309</text>
<text x="106.5" y="83.8">1N4148W</text>
<text x="16.1" y="86.9">RCJ-041</text>
<text x="20.8" y="89.2">J10</text>
<text x="45.6" y="89">1N4148W</text>
<text x="108.1" y="88.9">D8</text>
<text x="130.5" y="85.2">Q7</text>
<text x="130.9" y="87.5">SI2309</text>
<text x="288.7" y="87">GND</text>
<text x="58" y="93.3">C13</text>
<text x="58.8" y="95.2">1nF</text>
<text x="72.5" y="95.8">1k</text>
<text x="72.5" y="93.5">R11</text>
<text x="85.5" y="95.7">R36</text>
<text x="86.9" y="93.4">1k</text>
<text x="107.6" y="94.6">R38</text>
<text x="120.9" y="95.2">C20</text>
<text x="129.8" y="96">R40</text>
<text x="141.2" y="95.8">C22</text>
<text x="106.8" y="96.5">220k</text>
<text x="121.6" y="97.1">1uF</text>
<text x="129.8" y="97.9">1k</text>
<text x="141.9" y="97.8">1nF</text>
<text x="32.8" y="105.4">GND</text>
<text x="53.8" y="106.7">GND</text>
<text x="68.4" y="106.7">GND</text>
<text x="88.7" y="106.7">GND</text>
<text x="116.7" y="106.7">GND</text>
<text x="125.6" y="106.7">GND</text>
<text x="137" y="106.7">GND</text>
<text x="81.5" y="143">0R</text>
<text x="81.5" y="145.3">R8</text>
<text x="120.6" y="148">390R</text>
<text x="251.7" y="145.4">C33</text>
<text x="253.6" y="147.3">1n</text>
<text x="270" y="146.2">R42</text>
<text x="270.2" y="148.6">390R</text>
<text x="282.2" y="145.4">C37</text>
<text x="284.4" y="147.3">510p</text>
<text x="303.1" y="145">L16</text>
<text x="303.3" y="147.3">470nH</text>
<text x="309" y="148.9">L18</text>
<text x="326.1" y="148.9">L22</text>
<text x="100.6" y="154.1" transform="rotate(-90 100.6 154.1)">1n</text>
<text x="102.9" y="154.7" transform="rotate(-90 102.9 154.7)">C10</text>
<text x="106.8" y="155.2">U1</text>
<text x="121.7" y="150.4">R13</text>
<text x="257" y="154.3">GND</text>
<text x="278.6" y="154.3">GND</text>
<text x="284.1" y="155.6">SPF5189Z</text>
<text x="287.2" y="153.3">U4</text>
<text x="307.9" y="151.2">180nH</text>
<text x="325" y="151.2">150nH</text>
<text x="21.2" y="158.5">J2</text>
<text x="35.9" y="161">68p</text>
<text x="36.3" y="158.7">C1</text>
<text x="49.1" y="159.7">L2</text>
<text x="64.4" y="159.7">L3</text>
<text x="77.2" y="161">68p</text>
<text x="77.6" y="158.7">C7</text>
<text x="88.8" y="157.9" transform="rotate(-90 88.8 157.9)">1uH</text>
<text x="91.1" y="157.3" transform="rotate(-90 91.1 157.3)">L4</text>
<text x="94.4" y="160.7">GND</text>
<text x="104.3" y="157.5">PGA-105</text>
<text x="272.7" y="156.8">C35</text>
<text x="272.8" y="159.1">82p</text>
<text x="308.8" y="159">6.8p</text>
<text x="308.9" y="156.7">C40</text>
<text x="326.7" y="156.8">C44</text>
<text x="326.8" y="159.1">18p</text>
<text x="342.5" y="156.7">C47</text>
<text x="342.6" y="159">1nF</text>
<text x="360.4" y="156.6">J5</text>
<text x="47.5" y="162">270nH</text>
<text x="62.8" y="162">270nH</text>
<text x="111.1" y="167.2" transform="rotate(-90 111.1 167.2)">GND</text>
<text x="120.2" y="167.9">1n</text>
<text x="286.4" y="165.3" transform="rotate(-90 286.4 165.3)">GND</text>
<text x="304.2" y="167.7">C39</text>
<text x="320.8" y="167.8">C42</text>
<text x="339.8" y="167.7">C46</text>
<text x="45.7" y="171">C2</text>
<text x="45.8" y="173.3">82p</text>
<text x="59.7" y="171">C3</text>
<text x="59.9" y="173.3">560p</text>
<text x="74.3" y="171">C5</text>
<text x="74.4" y="173.3">82p</text>
<text x="119.6" y="170.2">C15</text>
<text x="304.3" y="170">62p</text>
<text x="320.9" y="170.1">100p</text>
<text x="339.9" y="170">51p</text>
<text x="18.2" y="174">GND</text>
<text x="108.4" y="179.7">GND</text>
<text x="119" y="179.9">BAP64</text>
<text x="150.4" y="178.5">220nH</text>
<text x="152" y="176.2">L9</text>
<text x="164.5" y="177.9">ADE-1H+</text>
<text x="167.2" y="175.6">U2</text>
<text x="283.7" y="177.8">GND</text>
<text x="299.5" y="177.8">GND</text>
<text x="316.1" y="177.8">GND</text>
<text x="335.1" y="177.8">GND</text>
<text x="361.1" y="174">GND</text>
<text x="41.1" y="182.3">GND</text>
<text x="55.1" y="182.3">GND</text>
<text x="69.7" y="182.3">GND</text>
<text x="122.6" y="182.2">D3</text>
<text x="181.1" y="182.6">8.6p</text>
<text x="181.3" y="180.3">C21</text>
<text x="201.5" y="180.2">C24</text>
<text x="202.2" y="182.5">1p</text>
<text x="227.6" y="180.3">C28</text>
<text x="228.2" y="182.6">1p</text>
<text x="250.3" y="182.5">8.6p</text>
<text x="250.4" y="180.2">C30</text>
<text x="261.3" y="185">BAP64</text>
<text x="140" y="186">C16</text>
<text x="140.7" y="187.9">47p</text>
<text x="148.8" y="188">1uH</text>
<text x="148.8" y="186.1">L8</text>
<text x="163.7" y="186.1">IF</text>
<text x="168.9" y="190" transform="rotate(-90 168.9 190)">LO</text>
<text x="170.5" y="186.1">RF</text>
<text x="174" y="191.3" transform="rotate(-90 174 191.3)">GND</text>
<text x="225.7" y="192">L11</text>
<text x="236.9" y="191.8">C29</text>
<text x="246.6" y="192">L12</text>
<text x="261.3" y="187.3">D1</text>
<text x="21.2" y="194.7">J4</text>
<text x="84" y="197.5" transform="rotate(-90 84 197.5)">C8</text>
<text x="86.3" y="197.3" transform="rotate(-90 86.3 197.3)">100p</text>
<text x="96.8" y="195.9">L5</text>
<text x="110.6" y="197.4" transform="rotate(-90 110.6 197.4)">C14</text>
<text x="113" y="197.3" transform="rotate(-90 113 197.3)">100p</text>
<text x="136.3" y="195.6">GND</text>
<text x="145.2" y="195.6">GND</text>
<text x="151.4" y="193.7">C18</text>
<text x="151.5" y="196">47p</text>
<text x="190.6" y="193.1">C23</text>
<text x="190.6" y="195.4">15p</text>
<text x="199" y="193.2">L10</text>
<text x="199.2" y="195.5">405nH</text>
<text x="210.3" y="193.2">C26</text>
<text x="210.3" y="195.5">22p</text>
<text x="218.3" y="195.5">DNF</text>
<text x="218.5" y="193.2">C27</text>
<text x="225.9" y="194.3">405nH</text>
<text x="237" y="194.1">15p</text>
<text x="246.8" y="194.3">405nH</text>
<text x="95.1" y="198.2">270nH</text>
<text x="171.3" y="203.2">GND</text>
<text x="185.9" y="203.2">GND</text>
<text x="195.4" y="203.2">GND</text>
<text x="205.6" y="203.2">GND</text>
<text x="213.8" y="203.2">GND</text>
<text x="222.1" y="203.2">GND</text>
<text x="232.2" y="203.2">GND</text>
<text x="243" y="203.2">GND</text>
<text x="265.1" y="202.6">C34</text>
<text x="276.4" y="201.4">SPF5189Z</text>
<text x="279.6" y="199">U3</text>
<text x="291.1" y="202.4">C38</text>
<text x="315.9" y="203.3">C43</text>
<text x="336.8" y="202.4">C45</text>
<text x="350.3" y="202.3">J3</text>
<text x="53.4" y="207.8">R5</text>
<text x="57.8" y="204.3" transform="rotate(-90 57.8 204.3)">0R</text>
<text x="60.1" y="204.3" transform="rotate(-90 60.1 204.3)">R6</text>
<text x="67.4" y="207.8">R7</text>
<text x="84" y="205.8">150p</text>
<text x="86" y="208.1">C9</text>
<text x="96.7" y="205.8">150p</text>
<text x="97.6" y="208.1">C11</text>
<text x="120.6" y="205.8">390R</text>
<text x="121.7" y="208.1">R15</text>
<text x="140.6" y="207.7">L6</text>
<text x="140.9" y="209.6">220nH</text>
<text x="151.3" y="207.8">R37</text>
<text x="265.7" y="204.9">1n</text>
<text x="291" y="204.7">9.5p</text>
<text x="316" y="205.2">1.7p</text>
<text x="336.7" y="204.7">9.5p</text>
<text x="18.2" y="210.2">GND</text>
<text x="53.3" y="210.1">DNF</text>
<text x="67.3" y="210.1">DNF</text>
<text x="88.7" y="214">GND</text>
<text x="101.4" y="214">GND</text>
<text x="151.3" y="210.1">47R</text>
<text x="261.1" y="212.3">R41</text>
<text x="261.3" y="214.6">390R</text>
<text x="272" y="211.6">L15</text>
<text x="272.2" y="214">470nH</text>
<text x="283.8" y="211" transform="rotate(-90 283.8 211)">GND</text>
<text x="295.8" y="216">13.7p</text>
<text x="296.8" y="213.4">C41</text>
<text x="311.6" y="213.3">L17</text>
<text x="311.7" y="215.2">405nH</text>
<text x="325.8" y="214.2">C48</text>
<text x="333.2" y="213.3">L21</text>
<text x="333.3" y="215.2">405nH</text>
<text x="49.4" y="218.5">GND</text>
<text x="63.3" y="218.5">GND</text>
<text x="137" y="219.1">GND</text>
<text x="147.1" y="219.7">GND</text>
<text x="244.1" y="221.1">C32</text>
<text x="326.1" y="216.5">13.7p</text>
<text x="351" y="219.7">GND</text>
<text x="244.1" y="224.2">1n</text>
<text x="264.4" y="223">R43</text>
<text x="264.4" y="225.5">10R</text>
<text x="279" y="225.5">C36</text>
<text x="279.2" y="227.4">510p</text>
<text x="281.1" y="222.3">GND</text>
<text x="300.8" y="225.5">GND</text>
<text x="308.4" y="225.5">GND</text>
<text x="321.1" y="225.5">GND</text>
<text x="330" y="225.5">GND</text>
<text x="250" y="230.5">GND</text>
<text x="274.8" y="230.5">GND</text>
<text x="137.2" y="237.6">+5V</text>
<text x="146.9" y="247.1">C6</text>
<text x="147.1" y="249.6">510p</text>
<text x="159.6" y="249.6">1n</text>
<text x="159.7" y="247.1">C19</text>
<text x="59.3" y="257.6">J1</text>
<text x="111.9" y="257.8">C4</text>
<text x="124.7" y="256.6">SPF5189Z</text>
<text x="127.8" y="254.3">U5</text>
<text x="139.8" y="256.7">L1</text>
<text x="142.1" y="255.9">GND</text>
<text x="154.8" y="255.9">GND</text>
<text x="112" y="260.1">1n</text>
<text x="140.1" y="259">470nH</text>
<text x="94" y="267.1" transform="rotate(-90 94 267.1)">0R</text>
<text x="96.3" y="267.1" transform="rotate(-90 96.3 267.1)">R2</text>
<text x="127" y="266.2" transform="rotate(-90 127 266.2)">GND</text>
<text x="142.5" y="269.3">C12</text>
<text x="143.1" y="267">1n</text>
<text x="56.3" y="275.6">GND</text>
<text x="89.5" y="273">DNF</text>
<text x="89.6" y="270.7">R1</text>
<text x="103.5" y="273">DNF</text>
<text x="103.6" y="270.7">R3</text>
<text x="85.5" y="281.3">GND</text>
<text x="99.5" y="281.3">GND</text>
<text x="124.3" y="276.9">GND</text>
</g>
<g font-size="1.8">
<text x="38.1" y="85.5">INTTR</text>
<text x="27.3" y="163.6">HL2RX</text>
<text x="27.9" y="199.8">HL2TX</text>
<text x="66.7" y="262.7">HL2_CLK</text>
</g>
<g font-size="1.8" fill="#0000c2">
<text x="307.3" y="140.1">https://rf-tools.com/lc-filter/</text>
<text x="25.4" y="154.1">28 MHz RX IF</text>
<text x="61" y="156">28 MHz BPF</text>
<text x="194.9" y="174.3">Triple-tuned band pass filter (see EMRFD)</text>
<text x="194.9" y="176.3">Approx 3 MHz BW, 4 dB IL</text>
<text x="25.4" y="189.6">28 MHz TX (approx +15 dBm from HL2)</text>
<text x="307.3" y="192">50.3 MHz BPF</text>
<text x="307.3" y="194.1">1.6 dB IL BW 5 MHz</text>
</g>
<text font-size="1.1" fill="#840000" x="27" y="87.4">1</text>
</svg>
